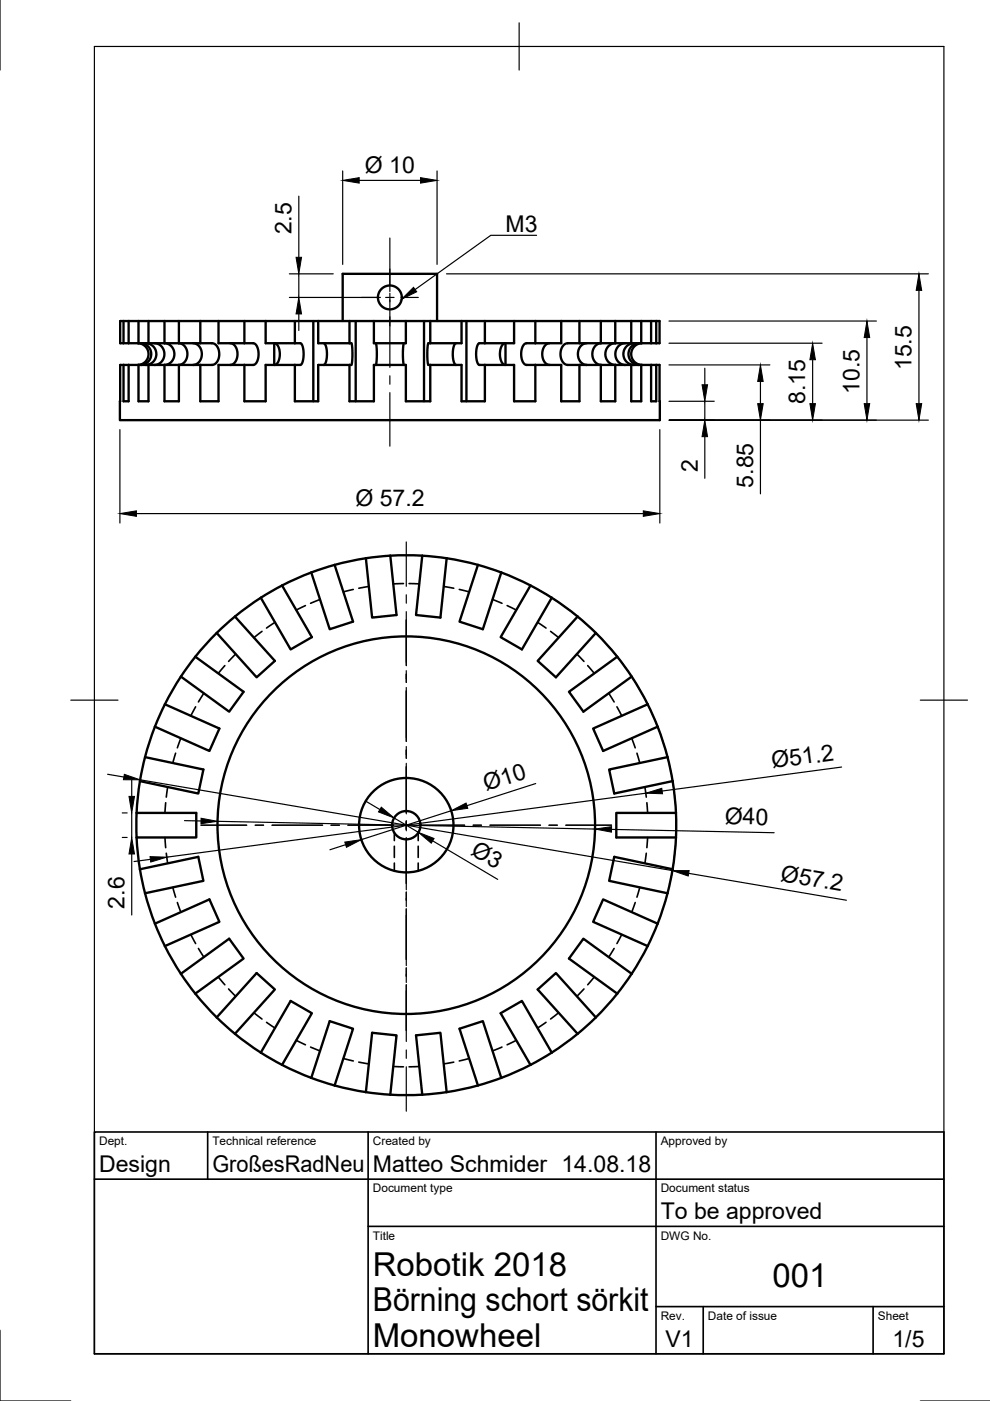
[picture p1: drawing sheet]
<svg xmlns="http://www.w3.org/2000/svg" width="210mm" height="297mm" viewBox="0 0 210 297" stroke-linecap="round" stroke-linejoin="round" font-family="sans-serif">
<!-- layer: Sichtbar -->
<g fill="none" stroke="#000" stroke-width=".5">
<path d="M26.2 77.4v7.7h1.1v-7.7M26.2 77.4h-.7l-.1 11.7h114.5l-.1-11.7h-.7M26.2 68.1h-.7v4.7h.7M26.2 68.1v4.7M26.2 72.8h1.1M26.2 77.4h1.1M26.2 68.1h1.1M27.3 77.4h2.1M27.3 72.8h2.1M27.3 68.1h2.1M27.3 68.1v4.7M29.2 72.8l.9 .1 .7 .5 .5 .8 .2 .8-.2 1-.5 .7-.7 .5-.9 .2"/>
<path d="M29.4 77.4v7.7h2.1v-7.7M29.4 68.1v4.7M29.4 72.8h2.1M29.4 77.4h2.1M29.4 68.1h2.1M29.8 72.8l.9 .1 .7 .5 .5 .8 .2 .9-.2 .9-.5 .7-.7 .5-.9 .2M30.9 72.8l.9 .1 .7 .5 .5 .8 .2 .8-.2 1-.5 .7-.7 .5-.9 .2M31.5 77.4h3.4M31.5 72.8h3.4M31.5 68.1h3.4M31.5 68.1v4.7M32.8 72.8l.8 .1 .6 .5 .5 .8 .2 .9-.2 .8-.5 .8-.6 .5-.8 .2"/>
<path d="M34.9 77.4v7.7h3v-7.7h4.6M34.9 72.8l.8 .2 .7 .5 .4 .7 .2 .8-.2 1-.4 .7-.7 .5-.8 .2M34.9 72.8h3l.6 .1 .9 .8 .3 1.3-.3 1.3-.8 .9-.6 .2h-3.1M34.9 68.1v4.7M34.9 68.1h3M37.9 68.1v4.7h4.6M37.9 68.1h4.6M40.9 72.8l.7 .1 .6 .5 .5 .8 .1 .8-.1 1-.5 .7-.6 .5-.7 .2M42.5 77.4v7.7h3.8v-7.7h5.5M42.5 72.8h2.4l.6 .1 .7 .9 .3 1.2-.3 1.3-.7 .9-.6 .2h-2.4M42.5 68.1v4.7M42.5 68.1h3.8"/>
<path d="M46.3 68.1v4.7h5.5M46.3 68.1h5.5M48.8 72.8l.6 .1 .5 .5 .3 .7 .2 .9-.1 .9-.4 .8-.5 .5-.6 .2M51.8 77.4v7.7h4.5v-7.7h6.2M51.8 72.8h1.9l.4 .1 .5 .8 .2 1.3-.1 1.3-.6 .9-.4 .2h-1.9M51.8 68.1v4.7M51.8 68.1h4.5M56.3 68.1v4.7h6.2M56.3 68.1h6.2M58.1 72.8v4.6M58.2 72.8l.4 .1 .4 .5 .3 1.6-.3 1.7-.4 .5-.4 .2M62.5 77.4v7.7h5v-7.7h6.6"/>
<path d="M62.5 72.8h1.2l.2 .1 .4 .9 .1 1.2-.1 1.3-.4 .9-.2 .2h-1.2M62.5 68.1h5M62.5 68.1v4.7M66.4 68.1v17M67.5 68.1v4.7h6.6M67.5 68.1h6.6M68.6 72.8l.3 .1 .2 .5 .2 1.7-.2 1.6-.2 .5-.3 .2M72.7 68.1v-10h20v10M74.1 77.4v7.7h5.2v-7.7h6.7v7.7h5.2v-7.7M74.1 72.8h.4l.1 .1 .1 2-.1 2.3-.1 .2h-.4M74.1 68.1h5.2M74.1 68.1v4.7"/>
<path d="M75.4 68.1v17M79.3 68.1v4.7h6.7v-4.7M79.3 68.1h6.7M79.7 72.8l.2 2.1-.2 2.5M85.7 72.8l-.3 2.1 .3 2.5M86 68.1h5.2M89.9 68.1v17M91.2 77.4h6.7v7.7h4.9v-7.7M91.2 72.8h-.4v.1l-.2 2 .2 2.3v.2h.4M91.2 68.1h6.7M91.2 68.1v4.7M96.7 72.8l-.3 .1-.2 .5-.2 1.7 .2 1.6 .2 .5 .3 .2"/>
<path d="M97.9 68.1v4.7h-6.7M97.9 68.1h4.9M98.9 68.1v17M102.8 77.4h6.2v7.7h4.5v-7.7M102.8 72.8h-1.1l-.3 .1-.3 .9-.2 1.2 .2 1.3 .3 .9 .2 .2h1.2M102.8 68.1h6.2M102.8 68.1v4.7M107.1 72.8l-.4 .1-.4 .5-.3 1.6 .3 1.7 .4 .5 .4 .2M107.2 72.8v4.6M109 68.1v4.7h-6.2M109 68.1h4.5M113.5 77.4h5.5v7.7h3.9v-7.7"/>
<path d="M113.5 72.8h-1.8l-.4 .1-.6 .8-.2 1.3 .2 1.3 .5 .9 .4 .2h1.9M113.5 68.1h5.5M113.5 68.1v4.7M116.5 72.8l-.6 .1-.5 .5-.3 .7-.1 .9 .1 .9 .3 .8 .5 .5 .6 .2M119 68.1v4.7h-5.5M119 68.1h3.9M122.9 77.4h4.5v7.7h3v-7.7M122.9 72.8h-2.5l-.6 .1-.7 .9-.3 1.2 .3 1.3 .7 .9 .6 .2h2.5M122.9 68.1h4.5M122.9 68.1v4.7M124.4 72.8l-.7 .1-.6 .5-.4 .8-.2 .8 .2 1 .4 .7 .6 .5 .7 .2M127.4 68.1v4.7h-4.5"/>
<path d="M127.4 68.1h3M130.4 77.4h3.4M130.4 72.8h3.4M130.4 72.8h-2.9l-.7 .1-.8 .8-.4 1.3 .3 1.3 .8 .9 .7 .2h3M130.4 72.8l-.8 .2-.7 .5-.4 .7-.2 .8 .2 1 .4 .7 .7 .5 .8 .2M130.4 68.1h3.4M130.4 68.1v4.7M132.6 72.8l-.8 .1-.7 .5-.5 .8-.1 .9 .1 .8 .5 .8 .7 .5 .8 .2M133.8 77.4v7.7h2.2v-7.7M133.8 68.1v4.7M133.8 72.8h2.2M133.8 77.4h2.2"/>
<path d="M133.8 68.1h2.2M134.4 72.8l-.8 .1-.7 .5-.6 .8-.1 .8 .1 1 .5 .7 .8 .5 .8 .2M135.5 72.8l-.9 .1-.7 .5-.5 .8-.1 .9 .1 .9 .5 .7 .7 .5 .9 .2M136 77.4h2.1M136 72.8h2.1M136 68.1h2.1M136 68.1v4.7M136.1 72.8l-.8 .1-.8 .5-.5 .8-.2 .8 .2 1 .5 .7 .8 .5 .8 .2M138.1 77.4v7.7h1v-7.7M138.1 68.1v4.7M138.1 72.8h1M138.1 77.4h1"/>
<path d="M138.1 68.1h1M139.1 68.1h.7v4.7h-.7M139.1 68.1v4.7M70.9 119.8l-4.9 1.6M70.9 119.8l4 12-5 1.6-3.9-12M82.8 117.8l1.3 12.6-5.2 .5-1.3-12.5-6.7 1.4M82.8 117.8l-5.2 .6M82.8 117.8h6.7M89.5 117.8l-1.3 12.6 5.2 .5 1.3-12.5M89.5 117.8l5.2 .6M94.7 118.4l6.6 1.4M101.3 119.8l5 1.6"/>
<path d="M101.3 119.8l-3.9 12 5 1.6 3.9-12M41.4 139.2l10.2 7.5-3 4.2-10.2-7.4M41.4 139.2l-3 4.3M45.9 134.2l-4.5 5M49.8 130.7l-3.9 3.5M49.8 130.7l8.5 9.4-3.9 3.5-8.5-9.4M55.3 126.7l-5.5 4M59.8 124.1l6.3 11-4.5 2.6-6.3-11M59.8 124.1l-4.5 2.6M66 121.4l-6.2 2.7M106.3 121.4l6.2 2.7M112.5 124.1l-6.3 11 4.5 2.6 6.3-11"/>
<path d="M112.5 124.1l4.5 2.6M117 126.7l5.5 4M122.5 130.7l3.8 3.5M122.5 130.7l-8.5 9.4 3.9 3.5 8.4-9.4M126.3 134.2l4.6 5M130.9 139.2l-10.3 7.5 3.1 4.2 10.2-7.4M130.9 139.2l3 4.3M32.8 154.1l-2 6.4M35 149.3l-2.2 4.8M35 149.3l11.5 5.2-2.1 4.7-11.6-5.1M38.4 143.5l-3.4 5.8M133.9 143.5l3.4 5.8"/>
<path d="M137.3 149.3l-11.5 5.2 2.1 4.7 11.5-5.1M137.3 149.3l2.1 4.8M139.4 154.1l2.1 6.4M29 177.6l.7 6.7M29 172.4h12.6v5.2h-12.6M29 172.4v5.2M29.7 165.6l-.7 6.8M30.8 160.5l-1.1 5.1M30.8 160.5l12.3 2.7-1.1 5-12.3-2.6M141.5 160.5l-12.3 2.7 1 5 12.4-2.6M141.5 160.5l1.2 6 .6 5.9M143.3 172.4h-12.6v5.2h12.6"/>
<path d="M143.3 172.3v5.3M143.3 177.6l-.7 6.7M29.7 184.3l1.1 5.1M29.7 184.3l12.3-2.6 1.1 5.1-12.3 2.6M30.8 189.4l2 6.4M32.8 195.8l2.2 4.8M32.8 195.8l11.6-5.1 2.1 4.7-11.5 5.2M130.2 181.7l12.4 2.6-1.1 5.1-12.3-2.6zM139.4 195.8l-11.5-5.1-2.1 4.7 11.5 5.2M139.4 195.8l-2.1 4.8M141.5 189.4l-2.1 6.4M35 200.6l3.4 5.9"/>
<path d="M38.4 206.5l3 4.2M38.4 206.5l10.2-7.5 3 4.2-10.2 7.5M41.4 210.7l4.5 5M49.8 219.2l5.5 4M54.4 206.3l3.9 3.5-8.5 9.4-3.9-3.5zM122.5 219.2l-5.5 4M126.3 215.7l-3.8 3.5M130.9 210.7l-4.6 5-8.4-9.4-3.9 3.5 8.5 9.4M133.9 206.5l-10.2-7.5-3.1 4.2 10.3 7.5M133.9 206.5l-3 4.2M137.3 200.6l-3.4 5.9M55.3 223.2l4.5 2.6"/>
<path d="M55.3 223.2l6.3-11 4.5 2.6-6.3 11M59.8 225.8l6.2 2.7M66 228.5l3.9-12 5 1.6-4 12 5.8 1.3 6.1 .7M66 228.5l4.9 1.6M77.6 231.6l1.3-12.6 5.2 .5-1.3 12.6M82.8 232.1h6.7M94.7 231.6l-1.3-12.6-5.2 .5 1.3 12.6M94.7 231.5l-5.2 .6M101.3 230.1l-6.6 1.4M106.3 228.5l-3.9-12-5 1.6 3.9 12M106.3 228.5l-5 1.6M112.5 225.8l-6.2 2.7"/>
<path d="M117 223.2l-6.3-11-4.5 2.6 6.3 11M117 223.2l-4.5 2.6"/>
<circle cx="82.7" cy="63.1" r="2.53"/>
<circle cx="86.1" cy="175" r="40"/>
<circle cx="86.1" cy="175" r="3"/>
<circle cx="86.1" cy="175" r="10"/>
</g>
<!-- layer: Verdeckt -->
<g fill="none" stroke="#000" stroke-width=".35">
<path d="M50 138.7l-1.5 1.5M55.5 133.9l-1.7 1.3M58.3 131.9l-1.8 1.3M64.8 128.4l-2 .9M67.9 127.1l-2.1 .8M74.9 125l-2.1 .5M78.2 124.3l-2.1 .4M85.5 123.7l-2.1 .1M86.7 123.7l2.2 .1M94.1 124.3l2.1 .4M97.4 125l2.1 .5M104.4 127.1l2 .8"/>
<path d="M107.5 128.4l2 .9M114 131.9l1.8 1.3M116.7 133.9l1.7 1.3M122.3 138.7l1.5 1.5M37.2 159.7l-.6 2.1M38.3 156.5l-.7 2.1M41.5 149.9l-1 1.9M43.2 147l-1.1 1.8M47.7 141.1l-1.4 1.7M124.6 141.1l1.4 1.7M129.1 147l1.1 1.8M130.8 149.9l1 1.9"/>
<path d="M133.9 156.5l.8 2.1M135 159.7l.6 2.1M35 177.6l.1 2.1M35.1 170.2l-.1 2.2M35.6 166.9l-.3 2.1M83.6 176.6v1.6M83.6 179.4v2.4M88.7 176.6v1.6M88.7 179.4v2.4M136.7 166.9l.3 2.1M137.2 170.2l.1 2.2M137.3 177.6l-.1 2.1"/>
<path d="M35.3 180.9l.3 2.1M36.6 188.1l.6 2.1M37.6 191.4l.7 2M40.5 198.1l1 2M83.6 183v1.6M88.7 183v1.6M131.8 198.1l-1 2M134.7 191.4l-.8 2M135.6 188.1l-.6 2.1M137 180.9l-.3 2.1M42.1 201.1l1.1 1.8M46.3 207.1l1.4 1.7"/>
<path d="M48.5 209.7l1.5 1.5M53.8 214.7l1.7 1.4M56.5 216.8l1.8 1.2M115.8 216.8l-1.8 1.2M118.4 214.7l-1.7 1.4M123.8 209.7l-1.5 1.5M126 207.1l-1.4 1.7M130.2 201.1l-1.1 1.8M62.8 220.6l2 .9M65.8 222l2.1 .8M72.8 224.4l2.1 .5M76.1 225.2l2.1 .4"/>
<path d="M83.4 226.1l2.1 .1M88.9 226.1l-2.2 .1M96.2 225.2l-2.1 .4M99.5 224.4l-2.1 .5M106.4 222l-2 .8M109.5 220.6l-2 .9"/>
</g>
<!-- layer: Border -->
<path d="M0 -.1v15M20 9.9h180.1v277.1h-180.1zM110.1 4.8v10.1M15 148.4h10M195.1 148.4h10M0 282v15h15M195.1 297h14.9" fill="none" stroke="#000" stroke-width=".25"/>
<!-- layer: TitleBlock -->
<path d="M20 240h180.1v47h-180.1zM20 250h180.1M44 240v10M78.1 240v47M139.1 240v47M78.1 260h122M139.1 277h61M149.1 277v10M185.1 277v10" fill="none" stroke="#000" stroke-width=".35"/>
<!-- layer: Dimensions -->
<g fill="none" stroke="#000" stroke-width=".25">
<path d="M72.7 36.2v19.9M76.2 38.2h13M92.7 36.2v19.9M61.4 58.1h9.3M63.4 41.6v13M63.4 58.1v5M94.7 58.1h102.1M61.4 63.1h19.3M63.4 66.6v3.5M141.8 77.4h21.4M141.8 72.8h32.5M141.8 68.1h44"/>
<path d="M149.4 78.1v3.5M172.3 76.3v9.3M183.8 71.6v14M194.8 61.6v24M25.4 91.1v19.8M139.9 91.1v19.8M141.8 85.1h9.6M141.9 89.1h54.9M149.4 85.1v4M149.4 92.6v8.8M161.2 80.9v4.7M161.2 89.1v15.6"/>
<path d="M28.9 108.9h107.5M114.2 125.1a57.2 57.2 0 0 1 28 61.4M22.8 164.2l3.5 .5M25.9 172.4h1.1M25.9 177.6h1.1M27.9 165.4v3.5M27.9 172.4v5.2M29.7 165.3l112.9 19.3M39.1 174l3.5 .1M46.1 174.1l80.1 1.7M73.3 179.1l-3.4 1.1M77.5 169.9l3 1.7"/>
<path d="M83.6 173.4l5.1 3.1M91.7 178.3l13.8 8.1M95.7 171.9l-19.1 6.1M113.6 166.1l-14.6 4.7M129.7 175.8l34.4 .8M136.9 168.2l-101.5 13.5M178.4 162.6l-38 5.1M27.9 181.1v12.9M31.9 182.2l-3.5 .5M146 185.2l33.5 5.7"/>
</g>
<g fill="#000" stroke="#000" stroke-width=".21">
<path d="M72.7 38.2l3.5-.5v1.1zM89.2 37.7l3.5 .5-3.5 .6zM62.8 54.6h1.1l-.5 3.5zM63.4 63.1l.5 3.5h-1.1zM172.3 72.8l.6 3.5h-1.2zM183.8 68.1l.6 3.5h-1.2zM194.8 58.1l.6 3.5h-1.1zM148.9 81.6h1.1l-.6 3.5zM149.4 89.1l.6 3.5h-1.1zM161.2 77.4l.6 3.5h-1.2zM160.6 85.6h1.2l-.6 3.5zM171.7 85.6h1.2l-.6 3.5z"/>
<path d="M183.2 85.6h1.2l-.6 3.5zM194.3 85.6h1.1l-.6 3.5zM25.4 108.9l3.5-.6v1.2zM136.4 108.3l3.5 .6-3.5 .6zM26.4 164.2l3.3 1.1h-3.5zM27.3 168.9h1.2l-.6 3.5zM42.6 173.5l3.5 .6-3.5 .5zM73.1 178.5l3.5-.5-3.1 1.7zM80.8 171.1l2.8 2.3-3.4-1.3zM88.7 176.5l3.3 1.3-.6 1zM95.7 171.9l3.1-1.6 .4 1.1zM126.2 175.8l3.5-.5-.1 1.1z"/>
<path d="M136.9 168.2l3.4-1.1 .2 1.2zM27.9 177.6l.6 3.5h-1.2zM31.8 181.6l3.6 .1-3.4 1.1zM142.6 184.6h3.5l-.2 1.1z"/>
</g>
<!-- layer: Annotations -->
<path d="M87.7 60.9l.7 1-3.2 1.5z" fill="#000" stroke="#000" stroke-width=".21"/>
<path d="M113.8 49.9h-9.7l-16.1 11.5" fill="none" stroke="#000" stroke-width=".25"/>
<!-- layer: Center Lines -->
<g fill="none" stroke="#000" stroke-width=".25">
<path d="M82.7 50.5v11.3M76.6 63.1h3.4M81.8 63.1h1.8M82.7 62.2v3.2M82.7 65.7v12.2M82.7 79.7v1.8M85.3 63.1h3.4M82.7 83.3v11.3M86.1 114.9v9.4M86.1 126.1v1.8M86.1 129.7v11.4M86.1 142.2v2.5"/>
<path d="M86.1 145.8v11.4M86.1 158.3v2.5M42.6 175h9.7M54.1 175h1.8M57.7 175h10.7M70.2 175h1.8M73.8 175h9.7M85.2 175h1.8M86.1 161.8v10.8M86.1 174.1v2M86.1 177.6v11.1M88.8 175h9.7"/>
<path d="M100.3 175h1.8M103.9 175h10.7M116.4 175h1.8M120 175h9.7M86.1 189.1v3.1M86.1 192.7v12M86.1 205.2v3.1M86.1 208.8v12M86.1 222.6v1.8M86.1 226.2v9.4"/>
</g>
<g font-size="7">
<text x="79.1" y="270.5">Robotik 2018</text>
<text x="163.8" y="272.9">001</text>
<text x="79.1" y="278">Börning schort sörkit</text>
<text x="79.1" y="285.5">Monowheel</text>
</g>
<g font-size="4.9">
<text x="77.4" y="36.6">Ø 10</text>
<text x="61.8" y="49.7" transform="rotate(-90 61.8 49.7)">2.5</text>
<text x="107.2" y="49.2">M3</text>
<text x="182.3" y="83.5" transform="rotate(-90 182.3 83.5)">10.5</text>
<text x="193.3" y="78.5" transform="rotate(-90 193.3 78.5)">15.5</text>
<text x="170.7" y="85.7" transform="rotate(-90 170.7 85.7)">8.15</text>
<text x="147.9" y="100" transform="rotate(-90 147.9 100)">2</text>
<text x="75.3" y="107.3">Ø 57.2</text>
<text x="159.7" y="103.4" transform="rotate(-90 159.7 103.4)">5.85</text>
<text x="103.1" y="167.8" transform="rotate(-18 103.1 167.8)">Ø10</text>
<text x="163.8" y="162.9" transform="rotate(-8 163.8 162.9)">Ø51.2</text>
<text x="153.7" y="174.7" transform="rotate(1 153.7 174.7)">Ø40</text>
<text x="99.6" y="181.1" transform="rotate(31 99.6 181.1)">Ø3</text>
<text x="165.4" y="186.8" transform="rotate(10 165.4 186.8)">Ø57.2</text>
<text x="26.4" y="192.6" transform="rotate(-90 26.4 192.6)">2.6</text>
<text x="21" y="248.5">Design</text>
<text x="45" y="248.5">GroßesRadNeu</text>
<text x="79.1" y="248.5">Matteo Schmider 14.08.18</text>
<text x="140.1" y="258.5">To be approved</text>
<text x="141.1" y="285.7">V1</text>
<text x="189.2" y="285.7">1/5</text>
</g>
<g font-size="2.5">
<text x="21" y="242.8">Dept.</text>
<text x="45" y="242.8">Technical reference</text>
<text x="79.1" y="242.8">Created by</text>
<text x="140.1" y="242.8">Approved by</text>
<text x="79.1" y="252.8">Document type</text>
<text x="140.1" y="252.8">Document status</text>
<text x="79.1" y="262.8">Title</text>
<text x="140.1" y="262.8">DWG No.</text>
<text x="140.1" y="279.8">Rev.</text>
<text x="150.1" y="279.8">Date of issue</text>
<text x="186.1" y="279.8">Sheet</text>
</g>
</svg>
